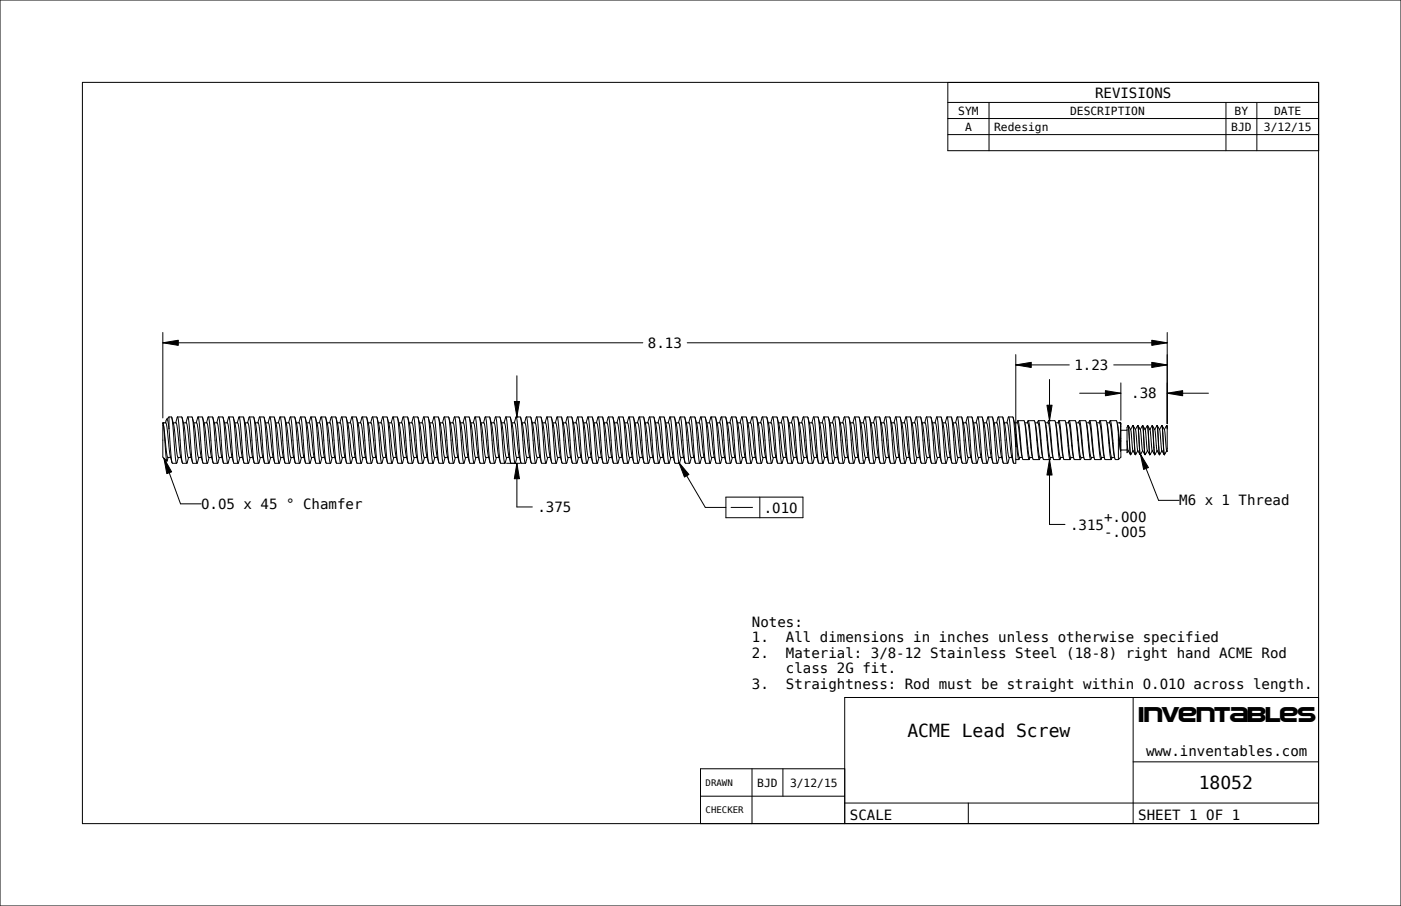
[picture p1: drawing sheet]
<svg xmlns="http://www.w3.org/2000/svg" width="432mm" height="279mm" viewBox="0 0 432 279" stroke-linecap="round" stroke-linejoin="round" font-family="sans-serif">
<g fill="none" stroke="#000" stroke-width=".31">
<path d="M0 0h431.8v279.4h-431.8zM292.1 31.6h114.3M292.1 36.6h114.3M304.8 31.6v14.9M377.9 31.6v14.9M387.4 31.6v14.9M406.4 25.4v228.6h-381v-228.6h381v21.1h-114.3v-21.1M292.1 41.5h114.3M50.2 105.7l4.7-.8v1.6zM50.2 102.5v26.4M50.2 105.7h147.9M159.3 115.9v12.7"/>
<path d="M211.8 105.7h147.9M313.1 112.5l4.7-.8v1.6zM313.1 109.4v33.5h-.7l-.1-.3M313.1 112.5h16.5M323.5 117v12.7M343.3 112.5h16.4M345.5 118.1v11.5M355 104.9l4.7 .8-4.7 .8zM355 111.7l4.7 .8-4.7 .8zM359.7 102.5v28.2M50.3 130.4h.1M50.3 130.4h.8l.2 .4 1 9.1 .7 2.7"/>
<path d="M50.3 130.4l1.1 11.8M50.3 130.4l-.1 10.6 1.2 1.2M50.4 131l1.1 9.5 .2 .6h.9M51.4 129.3l-.4 1.1M51.4 129.3a.6 .6 0 0 1 .4 .9l.3 2M52.1 128.6h.7l.2 .2M52.1 128.6v3.6M52.1 132.2l.9 10.4M52.1 128.6l-.7 .7M53 128.8l.6 2.7 1.1 9 .2 .6h.8M53 128.8l1.1 12.3 .3 1.8M53.4 130.4h.9l.2 .6 1 8.7 .7 2.9"/>
<path d="M54.7 128.6l-.5 1.8M54.7 128.6h1.3l.1 .2M54.7 128.6l.4 2 1.1 12M56.1 128.8l.7 2.8 1 9 .2 .5h.9M56.1 128.8l1.1 12 .4 2.1M56.5 130.4h.9l.2 .4 1 8.9 .7 2.9M57.9 128.6l-.6 1.8M57.9 128.6h1.3l.1 .2M57.9 128.6l.4 2.1 1 11.9M59.3 128.8l.7 2.8 1 9 .2 .5h.9M59.3 128.8l1 12 .4 2.1M59.7 130.4h.9l.2 .4 1 9 .7 2.8"/>
<path d="M61 128.6l-.5 1.8M61 128.6h1.3l.2 .2M61 128.6l.4 2.1 1.1 11.9M62.5 128.8l.6 2.8 1.1 9 .2 .5h.8M62.5 128.8l1 12 .4 2.1M62.9 130.4h.8l.2 .4 1.1 9 .7 2.8M64.2 128.6l-.5 1.8M64.2 128.6h1.3l.1 .2M64.2 128.6l.4 2.1 1.1 11.9M65.6 128.8l.7 2.9 1 8.9 .2 .5h.9M65.6 128.8l1.1 12.1 .4 2M66 130.4h.9l.2 .5 1 8.9 .7 2.8"/>
<path d="M67.4 128.6l-.6 1.8M67.4 128.6h1.2l.2 .2M67.4 128.6l.3 1.8 1.1 12.2M68.8 128.8l.7 2.9 1 9 .2 .4h.9M68.8 128.8l1 12.1 .4 2M69.2 130.4h.9l.2 .5 1 9 .7 2.7M70.5 128.6l-.5 1.8M70.5 128.6h1.3l.1 .2M70.5 128.6l.4 2.1 1.1 11.9M71.9 128.8l.7 2.9 1.1 9 .2 .4h.8M71.9 128.8l1.1 12.1 .4 2M72.4 130.4h.9l.1 .5 1.1 9 .6 2.7"/>
<path d="M73.7 128.6l-.6 1.8M73.7 128.6h1.3l.1 .2M73.7 128.6l.4 2.1 1 11.9M75.1 128.8l.7 3 1 8.7 .2 .5 .9 .1M75.1 128.8l1.1 12.1 .3 2M75.5 130.4h.9l.2 .5 1 8.7 .7 3M76.9 128.6l-.6 1.8M76.9 128.6h1.2l.2 .2M76.9 128.6l.4 2.1 1 11.9M78.3 128.8l.7 3 .9 8.7 .2 .6h.9M78.3 128.8l1 12 .4 2.1M78.7 130.4h.9l.2 .5 1 8.7 .7 3"/>
<path d="M80 128.6l-.5 1.8M80 128.6h1.3l.1 .2M80 128.6l.4 1.9 1.1 12.1M81.4 128.8l.7 3.1 1 8.6 .2 .6h.9M81.4 128.8l1.1 12 .4 2.1M81.8 130.4h1l.1 .6 1 8.7 .7 2.9M83.2 128.6l-.6 1.8M83.2 128.6h1.3l.1 .2M83.2 128.6l.4 2.1 1 11.9M84.6 128.8l.7 2.8 1 9 .2 .5h.9M84.6 128.8l1 12 .4 2.1M85 130.4h.9l.2 .4 1 8.9 .7 2.9"/>
<path d="M86.3 128.6l-.5 1.8M86.3 128.6h1.3l.2 .2M86.3 128.6l.4 2.1 1.1 11.9M87.8 128.8l.6 2.8 1.1 9 .1 .5h.9M87.8 128.8l1 12 .4 2.1M88.2 130.4h.8l.2 .4 1.1 9 .7 2.8M89.5 128.6l-.6 1.8M89.5 128.6h1.3l.1 .2M89.5 128.6l.4 2.1 1.1 11.9M90.9 128.8l.7 2.8 1 9 .2 .5h.9M90.9 128.8l1.1 11.9 .4 2.2M91.3 130.4h.9l.2 .4 1 9 .7 2.8"/>
<path d="M92.7 128.6l-.6 1.8M92.7 128.6h1.2l.2 .2M92.7 128.6l.4 2 1 12M94.1 128.8l.7 2.9 1 8.9 .2 .5h.9M94.1 128.8l1 11.9 .4 2.2M94.5 130.4h.9l.2 .4 1 9 .7 2.8M95.8 128.6l-.5 1.8M95.8 128.6h1.3l.1 .2M95.8 128.6l.4 2.1 1.1 11.9M97.2 128.8l.7 2.9 1.1 9 .2 .4h.8M97.2 128.8l1.1 11.9 .4 2.2M97.7 130.4h.8l.2 .5 1.1 9 .6 2.7"/>
<path d="M99 128.6l-.6 1.8M99 128.6h1.3l.1 .2M99 128.6l.4 2.1 1 11.9M100.4 128.8l.7 2.9 1 9 .2 .4h.9M100.4 128.8l1.1 12.2 .3 1.9M100.8 130.4h.9l.2 .5 1 9 .7 2.7M102.2 128.6l-.6 1.8M102.2 128.6h1.2l.2 .2M102.2 128.6l.3 2.1 1.1 11.9M103.6 128.8l.7 3 .9 8.7 .2 .5 .9 .1M103.6 128.8l1 12 .4 2.1M104 130.4h.9l.2 .5 .9 8.7 .8 3"/>
<path d="M105.3 128.6l-.5 1.8M105.3 128.6h1.3l.1 .2M105.3 128.6l.4 2.1 1.1 11.9M106.7 128.8l.7 3 1 8.7 .2 .6h.9M106.7 128.8l1.1 12 .4 2.1M107.1 130.4h.9l.2 .5 1 8.7 .7 3M108.5 128.6l-.6 1.8M108.5 128.6h1.3l.1 .2M108.5 128.6l.4 2.1 1 11.9M109.9 128.8l.7 3.1 1 8.6 .2 .6h.9M109.9 128.8l1 12 .4 2.1M110.3 130.4h.9l.2 .6 1 8.7 .7 2.9"/>
<path d="M111.6 128.6l-.5 1.8M111.6 128.6h1.3l.1 .2M111.6 128.6l.4 2.1 1.1 11.9M113 128.8l.7 2.8 1 9 .2 .5h.9M113 128.8l1.1 12 .4 2.1M113.5 130.4h.8l.2 .4 1.1 8.9 .7 2.9M114.8 128.6l-.6 1.8M114.8 128.6h1.3l.1 .2M114.8 128.6l.4 2.1 1.1 11.9M116.2 128.8l.7 2.8 1 9 .2 .5h.9M116.2 128.8l1.1 12 .4 2.1M116.6 130.4h.9l.2 .4 1 9 .7 2.8"/>
<path d="M118 128.6l-.6 1.8M118 128.6h1.2l.2 .2M118 128.6l.4 2 1 12M119.4 128.8l.7 2.8 1 9 .2 .5h.9M119.4 128.8l1 12 .4 2.1M119.8 130.4h.9l.2 .4 1 9 .7 2.8M121.1 128.6l-.5 1.8M121.1 128.6h1.3l.1 .2M121.1 128.6l.4 2.1 1.1 11.9M122.5 128.8l.7 2.9 1 8.9 .2 .5h.9M122.5 128.8l1.1 12 .4 2.1M123 130.4h.8l.2 .4 1.1 9 .6 2.8"/>
<path d="M124.3 128.6l-.6 1.8M124.3 128.6h1.3l.1 .2M124.3 128.6l.4 2.1 1 11.9M125.7 128.8l.7 2.9 1 9 .2 .4h.9M125.7 128.8l1.1 12.2 .3 1.9M126.1 130.4h.9l.2 .5 1 9 .7 2.7M127.5 128.6l-.6 1.8M127.5 128.6h1.2l.2 .2M127.5 128.6l.3 2.1 1.1 11.9M128.9 128.8l.7 2.9 1 9 .2 .4h.8M128.9 128.8l1 12 .4 2.1M129.3 130.4h.9l.2 .5 1 9 .7 2.7"/>
<path d="M130.6 128.6l-.5 1.8M130.6 128.6h1.3l.1 .2M130.6 128.6l.4 2.1 1.1 11.9M132 128.8l.7 3 1 8.7 .2 .5 .9 .1M132 128.8l1.1 12 .4 2.1M132.4 130.4h.9l.2 .5 1.1 9 .6 2.7M133.8 128.6l-.6 1.8M133.8 128.6h1.3l.1 .2M133.8 128.6l.4 2.1 1 11.9M135.2 128.8l.7 3 1 8.7 .2 .6h.9M135.2 128.8l1 12 .4 2.1M135.6 130.4h.9l.2 .5 1 8.7 .7 3"/>
<path d="M136.9 128.6l-.5 1.8M136.9 128.6h1.3l.1 .2M136.9 128.6l.4 2.1 1.1 11.9M138.3 128.8l.8 3 .9 8.7 .2 .6h.9M138.3 128.8l1.1 12 .4 2.1M138.8 130.4h.9l.2 .6 .9 8.7 .7 2.9M140.1 128.6l-.6 1.8M140.1 128.6h1.3l.1 .2M140.1 128.6l.4 2.1 1 11.9M141.5 128.8l.7 2.7 1 9.1 .2 .5h.9M141.5 128.8l1.1 12 .4 2.1M141.9 130.4h.9l.2 .6 1 8.7 .7 2.9"/>
<path d="M143.3 128.6l-.6 1.8M143.3 128.6h1.2l.2 .2M143.3 128.6l.4 2.1 1 11.9M144.7 128.8l.6 2.8 1.1 9 .2 .5h.9M144.7 128.8l1 12 .4 2.1M145.1 130.4h.9l.2 .4 1 8.9 .7 2.9M146.4 128.6l-.5 1.8M146.4 128.6h1.3l.1 .2M146.4 128.6l.4 2.1 1.1 11.9M147.8 128.8l.7 2.8 1 9 .2 .5h.9M147.8 128.8l1.1 12 .4 2.1M148.3 130.4h.8l.2 .4 1 9 .7 2.8"/>
<path d="M149.6 128.6l-.6 1.8M149.6 128.6h1.3l.1 .2M149.6 128.6l.4 2.1 1 11.9M151 128.8l.7 2.9 1 8.9 .2 .5h.9M151 128.8l1.1 12.1 .3 2M151.4 130.4h.9l.2 .4 1 9 .7 2.8M152.8 128.6l-.6 1.8M152.8 128.6h1.2l.2 .2M152.8 128.6l.3 2.1 1.1 11.9M154.2 128.8l.7 2.9 1 9 .2 .4h.8M154.2 128.8l1 12 .4 2.1M154.6 130.4h.9l.2 .5 1 9 .7 2.7"/>
<path d="M155.9 128.6l-.5 1.8M155.9 128.6h1.3l.1 .2M155.9 128.6l.4 2.1 1.1 11.9M157.3 128.8l.7 2.9 1 9 .2 .4h.9M157.3 128.8l1.1 12 .4 2.1 .5-1.8M157.7 130.4h.9l.2 .5 1 9 .7 2.7M158.5 123.8h1.6l-.8 4.8zM159.1 128.6l-.6 1.8M159.1 128.6h1.2l.2 .2M159.1 128.6l.4 2.1 1 11.9M159.3 128.6h.1M160.5 128.8l.7 3 1 8.7 .2 .5 .9 .1"/>
<path d="M160.5 128.8l1.1 12.3 .3 1.8M160.9 130.4h.9l.2 .5 1 9 .7 2.7M162.2 128.6l-.5 1.8M162.2 128.6h1.3l.1 .2M162.2 128.6l.4 2.1 1.1 11.9M163.6 128.8l.8 3 .9 8.7 .2 .6h.9M163.6 128.8l1.1 12.2 .4 1.9M164.1 130.4h.9l.2 .5 .9 8.7 .7 3M165.4 128.6l-.6 1.8M165.4 128.6h1.3l.1 .2M165.4 128.6l.4 2.1 1 11.9M166.8 128.8l.7 3 1 8.7 .2 .6h.9"/>
<path d="M166.8 128.8l1.1 12 .4 2.1M167.2 130.4h.9l.2 .6 1 8.7 .7 2.9M168.6 128.6l-.6 1.8M168.6 128.6h1.2l.2 .2M168.6 128.6l.4 2.1 1 11.9M170 128.8l.6 2.7 1.1 9.1 .2 .5h.9M170 128.8l1 12 .4 2.1M170.4 130.4h.9l.2 .6 1 8.7 .7 2.9M171.7 128.6l-.5 1.8M171.7 128.6h1.3l.1 .2M171.7 128.6l.4 2.1 1.1 11.9M173.1 128.8l.7 2.8 1 9 .2 .5h.9"/>
<path d="M173.1 128.8l1.1 12 .4 2.1M173.6 130.4h.8l.2 .4 1 8.9 .7 2.9M174.9 128.6l-.6 1.8M174.9 128.6h1.3l.1 .2M174.9 128.6l.4 2.1 1 11.9M176.3 128.8l.7 2.8 1 9 .2 .5h.9M176.3 128.8l1.1 12.1 .3 2M176.7 130.4h.9l.2 .4 1 9 .7 2.8M178 128.6l-.5 1.8M178 128.6h1.3l.2 .2M178 128.6l.4 2.1 1.1 11.9M179.5 128.8l.6 2.8 1.1 9 .2 .5h.8"/>
<path d="M179.5 128.8l1 12 .4 2.1M179.9 130.4h.9l.1 .4 1.1 9 .7 2.8M181.2 128.6l-.5 1.8M181.2 128.6h1.3l.1 .2M181.2 128.6l.4 2.1 1.1 11.9M182.6 128.8l.7 2.9 1 8.9 .2 .5h.9M182.6 128.8l1.1 12 .4 2.1M183 130.4h.9l.2 .5 1 8.9 .7 2.8M184.4 128.6l-.6 1.8M184.4 128.6h1.2l.2 .2M184.4 128.6l.4 2.1 1 11.9M185.8 128.8l.7 2.9 1 9 .2 .4h.9"/>
<path d="M185.8 128.8l1 12 .4 2.1M186.2 130.4h.9l.2 .5 1 9 .7 2.7M187.5 128.6l-.5 1.8M187.5 128.6h1.3l.1 .2M187.5 128.6l.4 2.1 1.1 11.9M188.9 128.8l.7 3 1 8.7 .2 .5 .9 .1M188.9 128.8l1.1 12.1 .4 2M189.4 130.4h.9l.2 .5 1 9 .6 2.7M190.7 128.6l-.6 1.8M190.7 128.6h1.3l.1 .2M190.7 128.6l.4 2.1 1 11.9M192.1 128.8l.7 3 1 8.7 .2 .5 .9 .1"/>
<path d="M192.1 128.8l1.1 11.9 .4 2.2M192.5 130.4h.9l.2 .5 1 8.7 .7 3M193.9 128.6l-.6 1.8M193.9 128.6h1.2l.2 .2M193.9 128.6l.4 2.1 1 11.9M195.3 128.8l.7 3 1 8.7 .2 .6h.8M195.3 128.8l1 11.9 .4 2.2M195.7 130.4h.9l.2 .6 1 8.7 .7 2.9M197 128.6l-.5 1.8M197 128.6h1.3l.1 .2M197 128.6l.4 2.1 1.1 11.9M198.4 128.8l.7 2.7 1 9.1 .2 .5h.9"/>
<path d="M198.4 128.8l1.1 11.9 .4 2.2M198.9 130.4h.9l.2 .6 .9 8.7 .7 2.9M200.2 128.6l-.6 1.8M200.2 128.6h1.3l.1 .2M200.2 128.6l.4 2.1 1 11.9M201.6 128.8l.7 2.8 1 9 .2 .5h.9M201.6 128.8l1.1 12.2 .3 1.9M202 130.4h.9l.2 .4 1 8.9 .7 2.9M203.3 128.6l-.5 1.8M203.3 128.6h1.3l.2 .2M203.3 128.6l.4 2.1 1.1 11.9M204.8 128.8l.6 2.8 1.1 9 .2 .5h.8"/>
<path d="M204.8 128.8l1 12 .4 2.1M205.2 130.4h.8l.2 .4 1.1 9 .7 2.8M206.5 128.6l-.5 1.8M206.5 128.6h1.3l.1 .2M206.5 128.6l.4 2.1 1.1 11.9M207.9 128.8l.7 2.8 1 9 .2 .5h.9M207.9 128.8l1.1 12 .4 2.1M208.3 130.4h.9l.2 .4 1 9 .7 2.8M209.7 128.6l-.6 1.8M209.7 128.6h1.2l.2 .2M209.7 128.6l.4 2.1 1 11.9M211.1 128.8l.7 2.9 1 8.9 .2 .5h.9"/>
<path d="M211.1 128.8l1 12 .4 2.1M211.5 130.4h.9l.2 .5 1 8.9 .7 2.8M212.8 128.6l-.5 1.8M212.8 128.6h1.3l.1 .2M212.8 128.6l.4 2.1 1.1 11.9M214.2 128.8l.7 2.9 1.1 9 .2 .4h.8M214.2 128.8l1.1 12 .4 2.1M214.7 130.4h.8l.2 .5 1.1 9 .6 2.7M216 128.6l-.6 1.8M216 128.6h1.3l.1 .2M216 128.6l.4 2.1 1 11.9M217.4 128.8l.7 3 1 8.7 .2 .5 .9 .1"/>
<path d="M217.4 128.8l1.1 12 .4 2.1M217.8 130.4h.9l.2 .5 1 9 .7 2.7M219.2 128.6l-.6 1.8M219.2 128.6h1.2l.2 .2M219.2 128.6l.4 2.1 1 11.9M220.6 128.8l.7 3 .9 8.7 .2 .5 .9 .1M220.6 128.8l1 12 .4 2.1M221 130.4h.9l.2 .5 1 8.7 .7 3M222.3 128.6l-.5 1.8M222.3 128.6h1.3l.1 .2M222.3 128.6l.4 2.1 1.1 11.9M223.7 128.8l.7 3 1 8.7 .2 .6h.9"/>
<path d="M223.7 128.8l1.1 12 .4 2.1M224.2 130.4h.9l.1 .6 1 8.7 .7 2.9M225.5 128.6l-.6 1.8M225.5 128.6h1.3l.1 .2M225.5 128.6l.4 2.1 1 11.9M226.9 128.8l.7 2.7 1 9 .2 .6h.9M226.9 128.8l1.1 12.3 .3 1.8M227.3 130.4h.9l.2 .6 1 8.7 .7 2.9M228.6 128.6l-.5 1.8M228.6 128.6h1.3l.2 .2M228.6 128.6l.4 2.1 1.1 11.9M230.1 128.8l.6 2.8 1.1 9 .1 .5h.9"/>
<path d="M230.1 128.8l1 12 .4 2.1M230.5 130.4h.8l.2 .4 1.1 8.9 .7 2.9M231.8 128.6l-.5 1.8M231.8 128.6h1.3l.1 .2M231.8 128.6l.4 2.1 1.1 11.9M233.2 128.8l.7 2.8 1 9 .2 .5h.9M233.2 128.8l1.1 12 .4 2.1M233.6 130.4h.9l.2 .4 1 9 .7 2.8M235 128.6l-.6 1.8M235 128.6h1.2l.2 .2M235 128.6l.4 2.1 1 11.9M236.4 128.8l.7 2.8 1 9 .2 .5h.9"/>
<path d="M236.4 128.8l1 12 .4 2.1M236.8 130.4h.9l.2 .4 1 9 .7 2.8M238.1 128.6l-.5 1.8M238.1 128.6h1.3l.1 .2M238.1 128.6l.4 2.1 1.1 11.9M239.5 128.8l.7 2.9 1.1 8.9 .1 .5h.9M239.5 128.8l1.1 12.2 .4 1.9M240 130.4h.8l.2 .5 1.1 8.9 .6 2.6M241.3 128.6l-.6 1.8M241.3 128.6h1.3l.1 .2M241.3 128.6l.4 2.1 1 11.7M242.7 128.8l.7 2.9 1 9 .2 .4h.9"/>
<path d="M242.7 128.8l1.1 12.1 .3 2M243.1 130.4h.9l.2 .5 1 9 .7 2.7M244.5 128.6l-.6 1.8M244.5 128.6h1.2l.2 .2M244.5 128.6l.4 2.1 1 11.9M245.9 128.8l.7 2.9 1 9 .2 .4h.8M245.9 128.8l1 12.1 .4 2M246.3 130.4h.9l.2 .5 1 9 .7 2.7M247.6 128.6l-.5 1.8M247.6 128.6h1.3l.1 .2M247.6 128.6l.4 2.1 1.1 11.9M249 128.8l.7 3 1 8.7 .2 .5 .9 .1"/>
<path d="M249 128.8l1.1 12.1 .4 2M249.4 130.4h.9l.2 .5 1 8.7 .7 3M250.8 128.6l-.6 1.8M250.8 128.6h1.3l.1 .2M250.8 128.6l.4 2.1 1 11.9M252.2 128.8l.7 3 1 8.7 .2 .6h.9M252.2 128.8l1.1 12.1 .3 2M252.6 130.4h.9l.2 .5 1 8.7 .7 3M253.9 128.6h1.3l.2 .2M253.9 128.6l-.5 1.8M253.9 128.6l.4 2.1 1.1 11.9M255.4 128.8l.7 3.1 .9 8.6 .2 .6h.9"/>
<path d="M255.4 128.8l1 12.4 .4 1.7M255.8 130.4h.9l.2 .6 .9 8.7 .8 2.9M257.1 128.6h1.3l.1 .2M257.1 128.6l-.5 1.8M257.1 128.6l.4 2.1 1.1 11.9M258.5 128.8l.7 2.8 1 9 .2 .5h.9M258.5 128.8l1.1 11.9 .4 2.2M258.9 130.4h.9l.2 .4 1 8.9 .7 2.9M260.3 128.6h1.2l.2 .2M260.3 128.6l-.6 1.8M260.3 128.6l.4 2.1 1 11.9M261.7 128.8l.7 2.8 1 9 .2 .5h.9"/>
<path d="M261.7 128.8l1 11.9 .4 2.2M262.1 130.4h.9l.2 .4 1 9 .7 2.8M263.4 128.6h1.3l.1 .2M263.4 128.6l-.5 1.8M263.4 128.6l.4 2.1 1.1 11.9M264.8 128.8l.7 2.8 1 9 .2 .5h.9M264.8 128.8l1.1 12.3 .4 1.8M265.3 130.4h.8l.2 .4 1.1 9 .6 2.8M266.6 128.6h1.3l.1 .2M266.6 128.6l-.6 1.8M266.6 128.6l.4 2.1 1 11.9M268 128.8l.7 2.9 1 8.9 .2 .5h.9"/>
<path d="M268 128.8l1.1 12.1 .3 2M268.4 130.4h.9l.2 .4 1 9 .7 2.8M269.8 128.6h1.2l.2 .2M269.8 128.6l-.6 1.8M269.8 128.6l.4 2.1 1 11.9M271.2 128.8l.7 2.9 1 9 .2 .4h.8M271.2 128.8l1 12.1 .4 2M271.6 130.4h.9l.2 .5 1 9 .7 2.7M272.9 128.6h1.3l.1 .2M272.9 128.6l-.5 1.8M272.9 128.6l.4 2.1 1.1 11.9M274.3 128.8l.7 2.9 1 9 .2 .4h.9"/>
<path d="M274.3 128.8l1.1 12.1 .4 2M274.7 130.4h.9l.2 .5 1.1 9 .6 2.7M276.1 128.6h1.3l.1 .2M276.1 128.6l-.6 1.8M276.1 128.6l.4 2.1 1 11.9M277.5 128.8l.7 3 1 8.7 .2 .5 .9 .1M277.5 128.8l1.1 12.2 .3 1.9M277.9 130.4h.9l.2 .5 1 8.7 .7 3M279.2 128.6h1.3l.2 .2M279.2 128.6l-.5 1.8M279.2 128.6l.4 2.1 1.1 11.9M280.7 128.8l.7 3 .9 8.7 .2 .6h.9"/>
<path d="M280.7 128.8l1 12 .4 2.1M281.1 130.4h.9l.2 .5 .9 8.7 .8 3M282.4 128.6h1.3l.1 .2M282.4 128.6l-.6 1.8M282.4 128.6l.4 2.1 1.1 11.9M283.8 128.8l.7 3.1 1 8.6 .2 .6h.9M283.8 128.8l1.1 12 .4 2.1M284.2 130.4h.9l.2 .6 1 8.7 .7 2.9M285.6 128.6h1.2l.2 .2M285.6 128.6l-.6 1.8M285.6 128.6l.4 2.1 1 11.9M287 128.8l.6 2.8 1.1 9 .2 .5h.9"/>
<path d="M287 128.8l1 12 .4 2.1M287.4 130.4h.9l.2 .4 1 8.9 .7 2.9M288.7 128.6h1.3l.1 .2M288.7 128.6l-.5 1.8M288.7 128.6l.4 2.1 1.1 11.9M290.1 128.8l.7 2.8 1 9 .2 .5h.9M290.1 128.8l1.1 12.2 .4 1.9M290.6 130.4h.8l.2 .4 1 9 .7 2.8M291.9 128.6h1.3l.1 .2M291.9 128.6l-.6 1.8M291.9 128.6l.4 2.1 1 11.9M293.3 128.8l.7 2.8 1 9 .2 .5h.9"/>
<path d="M293.3 128.8l1.1 12 .3 2.1M293.7 130.4h.9l.2 .4 1 9 .7 2.8M295.1 128.6h1.2l.2 .2M295.1 128.6l-.6 1.8M295.1 128.6l.3 2.1 1.1 11.9M296.5 128.8l.6 2.9 1.1 8.9 .2 .5h.8M296.5 128.8l1 12 .4 2.1M296.9 130.4h.9l.2 .4 1 9 .7 2.8M298.2 128.6h1.3l.1 .2M298.2 128.6l-.5 1.8M298.2 128.6l.4 2.1 1.1 11.9M299.6 128.8l.7 2.9 1 9 .2 .4h.9"/>
<path d="M299.6 128.8l1.1 12 .4 2.1M300 130.4h.9l.2 .5 1 9 .7 2.7M301.4 128.6h1.3l.1 .2M301.4 128.6l-.6 1.8M301.4 128.6l.4 2.1 1 11.9M302.8 128.8l.7 2.9 1 9 .2 .4h.9M302.8 128.8l1.1 12.3 .3 1.8M303.2 130.4h.9l.2 .5 1 9 .7 2.7M304.5 128.6h1.3l.1 .2M304.5 128.6l-.5 1.8M304.5 128.6l.4 2.1 1.1 11.9M305.9 128.8l.8 3 .9 8.7 .2 .5 .9 .1"/>
<path d="M305.9 128.8l1.1 12 .4 2.1M306.4 130.4h.9l.2 .5 1 9 .7 2.7M307.7 128.6h1.3l.1 .2M307.7 128.6l-.6 1.8M307.7 128.6l.4 2.1 1.1 11.9M309.1 128.8l.7 3 1 8.7 .2 .6h.9M309.1 128.8l1.1 12 .4 2.1M309.5 130.4h.9l.2 .5 1 8.7 .7 3M310.9 128.6l-.6 1.8M310.9 128.6h1.2l.2 .2M310.9 128.6l.4 2 1 12M312.3 128.8l.7 3 1 8.7 .2 .6h.9"/>
<path d="M312.3 128.8l.8 8.9M312.7 130.4h.9l.2 .6 1.2 9.7M313.1 134l.6 6.2 .3 1.5M313.7 129.7l-.2 .7M313.7 129.7l.4 1.8 1.1 9.9 .1 .3h1.9M313.7 129.7h1.9l.2 .3 1 10.1 .4 1.6M315.9 130.4h.9l.2 .6 1.1 9.7M315.9 130.7l1.2 9.9 .2 .5h.9M316.9 129.7l-.3 .7M316.9 129.7l.4 1.8 1 9.9 .2 .3h1.8M316.9 129.7h1.9l.1 .3 1 10 .4 1.7M319 130.4h.9l.2 .6 1.2 9.7"/>
<path d="M319.1 130.7l1.2 9.9 .2 .5h.9M320.1 129.7l-.3 .7M320.1 129.7h1.8l.2 .3 1 10 .4 1.7M320.1 129.7l.3 1.7 1.1 10 .1 .3h1.9M322.2 130.4h.9l.1 .4 1.3 9.9M322.3 130.7l1.2 9.9 .2 .5h.8M322.7 125h1.6l-.8 4.7zM323.2 129.7l-.2 .7M323.2 129.7h1.9l.1 .3 1.1 10 .4 1.7M323.2 129.7l.4 1.7 1 10 .2 .3h1.9M323.5 129.7h.1M325.3 130.4h.9l.2 .4 1.2 9.9"/>
<path d="M325.4 130.7l1.2 9.9 .2 .5h.9M326.4 129.7h1.8l.2 .3 1.1 10.1 .3 1.6M326.4 129.7l-.3 .7M326.4 129.7l.4 1.7 1 10 .2 .3h1.8M328.5 130.4h.9l.2 .5 1.2 9.8M328.6 130.7l1.2 10 .2 .4h.9M329.5 129.7l-.2 .7M329.5 129.7h1.9l.2 .3 1 10 .4 1.7M329.5 129.7l.4 1.7 1.1 10 .1 .3h1.9M331.7 130.4h.9l.2 .5 1.1 9.8M331.8 130.7l1.1 9.8 .2 .5 .9 .1M332.7 129.7l-.3 .7"/>
<path d="M332.7 129.7h1.9l.1 .3 1.1 10 .4 1.7M332.7 129.7l.4 1.8 1 9.9 .2 .3h1.9M332.8 121.3h12.7M334.8 130.4h.9l.2 .5 1.2 9.8M334.9 130.7l1.2 9.8 .2 .5 .9 .1M335.9 129.7l-.3 .7M335.9 129.7h1.8l.2 .3 1 10 .4 1.7M335.9 129.7l.4 1.8 1 9.9 .1 .3h1.9M338 130.4h.9l.2 .5 1.2 9.8M338.1 130.7l1.2 9.8 .1 .6h1M339 129.7l-.2 .7M339 129.7h1.9l.2 .3 1 10 .4 1.7"/>
<path d="M339 129.7l.4 1.8 1.1 9.9 .1 .3h1.9M340.7 120.5l4.8 .8-4.8 .8zM341.2 130.4h.9l.2 .6 1.1 9.7M341.2 130.7l1.2 9.8 .2 .5 .9 .1M342.2 129.7l-.3 .7M342.2 129.7l1.9 .1 .6 4.2M342.2 129.7l.4 1.8 1 9.7 .1 .5h1M344.3 130.4h.9M344.4 130.7l1 8.4M344.7 134l.7 5.1M344.7 134v7.7M345.1 130.4l.1-.1 .2 .4"/>
<path d="M345.2 130.4h.1M345.2 130.4l.2 .3M345.3 130.3l.2 .2v10.5l-.8 .7M345.4 130.7v8.4M345.5 132.7h1.9M345.5 138.8h1.9M347.4 136l.3 3M347.7 131.2l-.3 .6v7.8l.3-.6M347.7 131.2h.1M347.7 131.2v.1M347.7 139l.7 1.2M347.7 131.3l.6 8.4"/>
<path d="M347.8 131.2l.7 1.3M347.8 131.2l.6 8.5M348.3 139.7l.1 .5M348.4 139.7l.1 .5M348.5 132.5l.7 6.5M349.2 131.2l-.7 1.3M349.2 131.2h.1M349.2 139l-.7 1.2M349.2 139l.7 1.2M349.2 131.3l.1 .6M349.2 131.2l.7 1.3M349.2 131.2l.2 .7"/>
<path d="M349.3 131.9l.5 7.6M349.4 131.9l.4 7.6M349.8 139.5l.1 .5M349.8 139.5l.1 .4M349.9 132.5l.8 6.5M350.6 131.2l-.7 1.3M350.7 131.2h.1M350.7 131.2v.1M350.7 139l-.7 1.2-.1-.2M350.7 139l.7 1.2M350.7 131.3l.1 .6M350.7 131.2l.7 1.3"/>
<path d="M350.7 131.2l.1 .7M350.8 131.9l.5 7.6M351.3 139.5v.4M351.3 139.5l.1 .4M351.3 139.9v.1M351.4 132.5l.8 6.5M352.1 131.2l-.7 1.3M352.1 131.2h.1M352.2 131.2v.1M352.2 139l-.7 1.2M352.2 139l.7 1.2M352.2 131.3l.6 8.6"/>
<path d="M352.2 131.2h.1M352.2 131.2l.7 1.3M352.2 131.2l.6 8.7M352.8 139.9l.1 .3M352.9 132.5l.8 6.5M353.6 131.2l-.7 1.3M353.7 139l-.7 1.2M353.7 139l.7 1.2M353.7 131.3l.5 8.2M353.7 131.2h.1M353.7 131.2l.7 1.3M353.7 131.2l.6 8.3"/>
<path d="M354.2 139.5l.2 .7M354.3 139.5l.1 .7M354.4 132.5l.7 6.5M355.1 131.2l-.7 1.3M355.1 131.2v.1M355.1 139l-.7 1.2M355.1 139l.7 1.2M355.1 131.3l.7 8.9M355.2 131.2h.1M355.2 131.2l.7 1.3M355.2 131.2l.7 9M355.9 132.5l.7 6.5"/>
<path d="M356.6 131.2l-.7 1.3M356.6 131.2h.1M356.6 139l-.7 1.2M356.6 139l.7 1.2M356.6 131.2l.7 8.8M356.7 131.2h.1M356.7 131.2l.7 1.3M356.7 131.2l.6 8.7M357.3 140v.2M357.3 139.9l.1 .3M357.4 132.5l.7 6.5M358.1 139l-.7 1.2"/>
<path d="M358.1 139l.7 1.2M358.1 131.3l.7 8.6M358.1 131.2l-.7 1.3M358.1 131.2h.1M358.2 131.2l.7 1.3M358.2 131.2l.6 8.7M358.8 139.9v.3M358.8 139.9l.1 .3M358.9 132.5l.7 6.5M359.6 131.2l-.7 1.3M359.6 131.2h.1M359.6 139l-.7 1.2"/>
<path d="M359.6 131.3l.1 .9M359.6 131.2l.1 .6M359.7 121.3l4.8-.8v1.6zM359.7 131.7v7.5l-.1-.2M359.7 131.4v.1M359.7 121.3h12.7M51.8 141.1l-.4 1.1M53 142.6l.1 .3h1.3M55 141.1l-.6 1.8M56.2 142.6l.1 .3h1.3M58.1 141.1l-.5 1.8M59.3 142.6l.2 .3h1.2"/>
<path d="M61.3 141.1l-.6 1.8M62.5 142.6l.1 .3h1.3M64.5 141.1l-.6 1.8M65.7 142.6l.1 .3h1.3M67.6 141.1l-.5 1.8M68.8 142.6l.1 .3h1.3M70.8 141.1l-.6 1.8M72 142.6l.1 .3h1.3M73.9 141.1l-.5 1.8M75.1 142.6l.2 .3h1.2M77.1 141.1l-.6 1.8M78.3 142.6l.1 .3h1.3"/>
<path d="M80.3 141.1l-.6 1.8M81.5 142.6l.1 .3h1.3M83.4 141.1l-.5 1.8M84.6 142.6l.2 .3h1.2M86.6 141.1l-.6 1.8M87.8 142.6l.1 .3h1.3M89.8 141.1l-.6 1.8M91 142.6l.1 .3h1.3M92.9 141.1l-.5 1.8M94.1 142.6l.1 .3h1.3M96.1 141.1l-.6 1.8M97.3 142.6l.1 .3h1.3"/>
<path d="M99.2 141.1l-.5 1.8M100.4 142.6l.2 .3h1.2M102.4 141.1l-.6 1.8M103.6 142.6l.1 .3h1.3M105.6 141.1l-.6 1.8M106.8 142.6l.1 .3h1.3M108.7 141.1l-.5 1.8M109.9 142.6l.2 .3h1.2M111.9 141.1l-.6 1.8M113.1 142.6l.1 .3h1.3M115.1 141.1l-.6 1.8M116.3 142.6l.1 .3h1.3"/>
<path d="M118.2 141.1l-.5 1.8M119.4 142.6l.1 .3h1.3M121.4 141.1l-.6 1.8M122.6 142.6l.1 .3h1.3M124.5 141.1l-.5 1.8M125.7 142.6l.2 .3h1.2M127.7 141.1l-.6 1.8M128.9 142.6l.1 .3h1.3M130.9 141.1l-.6 1.8M132.1 142.6l.1 .3h1.3M134 141.1l-.5 1.8M135.2 142.6l.2 .3h1.2"/>
<path d="M137.2 141.1l-.6 1.8M138.4 142.6l.1 .3h1.3M140.3 141.1l-.5 1.8M141.5 142.6l.2 .3h1.3M143.5 141.1l-.5 1.8M144.7 142.6l.1 .3h1.3M146.7 141.1l-.6 1.8M147.9 142.6l.1 .3h1.3M149.8 141.1l-.5 1.8M151 142.6l.2 .3h1.2M153 141.1l-.6 1.8M154.2 142.6l.1 .3h1.3"/>
<path d="M156.1 142.9h4.3M156.2 141.1l-.6 1.8M157.4 142.6l.1 .3M159.3 142.9l.8 4.7h-1.6zM159.3 142.9v13.4h4.8M160.5 142.6l.2 .3h1.2M162.5 141.1l-.6 1.8M163.7 142.6l.1 .3h1.3M165.6 141.1l-.5 1.8M166.8 142.6l.2 .3h1.3M168.8 141.1l-.5 1.8M170 142.6l.1 .3h1.3"/>
<path d="M172 141.1l-.6 1.8M173.2 142.6l.1 .3h1.3M175.1 141.1l-.5 1.8M176.3 142.6l.2 .3h1.2M178.3 141.1l-.6 1.8M179.5 142.6l.1 .3h1.3M181.5 141.1l-.6 1.8M182.7 142.6l.1 .3h1.3M184.6 141.1l-.5 1.8M185.8 142.6l.2 .3h1.2M187.8 141.1l-.6 1.8M189 142.6l.1 .3h1.3"/>
<path d="M190.9 141.1l-.5 1.8M192.1 142.6l.2 .3h1.3M194.1 141.1l-.5 1.8M195.3 142.6l.1 .3h1.3M197.3 141.1l-.6 1.8M198.5 142.6l.1 .3h1.3M200.4 141.1l-.5 1.8M201.6 142.6l.2 .3h1.2M203 142.9h.1M203.2 142.7l-.2 .2M203.2 142.6v.1M203.6 141.1l-.4 1.5"/>
<path d="M204.8 142.6l.1 .3h1.3M206.8 141.1l-.6 1.8M208 142.6l.1 .3h1.3M209.9 141.1l-.5 1.8M211.1 142.6l.2 .3h1.2M213.1 141.1l-.6 1.8M214.3 142.6l.1 .3h1.3M216.2 141.1l-.5 1.8M217.4 142.6l.2 .3h1.3M219.4 141.1l-.5 1.8M220.6 142.6l.1 .3h1.3M222.6 141.1l-.6 1.8"/>
<path d="M223.8 142.6l.1 .3h1.3M225.7 141.1l-.5 1.8M226.9 142.6l.2 .3h1.2M228.3 142.9h.1M228.9 141.1l-.6 1.8M230.1 142.6l.1 .3M230.2 142.9h.1M230.2 142.9h1.3M232.1 141.1l-.6 1.8M233.3 142.6l.1 .3h1.3M235.2 141.1l-.5 1.8M236.4 142.6l.2 .3h1.2"/>
<path d="M238.4 141.1l-.6 1.8M239.6 142.6l.1 .3h1.3M241.5 141.1l-.5 1.8M242.7 142.4l.2 .5h1.3M244.7 141.1l-.6 1.8M245.9 142.6l.1 .3h1.3M247.9 141.1l-.6 1.8M249.1 142.6l.1 .3h1.3M251 141.1l-.5 1.8M252.2 142.6l.2 .3h1.2M254.2 141.1l-.6 1.8M255.4 142.6l.1 .3h1.3"/>
<path d="M257.4 141.1l-.6 1.8M258.6 142.6l.1 .3h1.3M260.5 141.1l-.5 1.8M261.7 142.6l.2 .3h1.2M263.7 141.1l-.6 1.8M264.9 142.6l.1 .3h1.3M266.8 141.1l-.5 1.8M268 142.6l.2 .3h1.2M270 141.1l-.6 1.8M271.2 142.6l.1 .3h1.3M273.2 141.1l-.6 1.8M274.4 142.6l.1 .3h1.3"/>
<path d="M276.3 141.1l-.5 1.8M277.5 142.6l.2 .3h1.2M279.5 141.1l-.6 1.8M280.7 142.6l.1 .3h1.3M282.7 141.1l-.6 1.8M283.9 142.6l.1 .3h1.3M285.8 141.1l-.5 1.8M287 142.6l.1 .3h1.3M289 141.1l-.6 1.8M290.2 142.6l.1 .3h1.3M292.1 141.1l-.5 1.8M293.3 142.6l.2 .3h1.2"/>
<path d="M295.3 141.1l-.6 1.8M296.5 142.6l.1 .3h1.3M298.5 141.1l-.6 1.8M299.7 142.6l.1 .3h1.3M301.6 141.1l-.5 1.8M302.8 142.6l.2 .3h1.2M304.8 141.1l-.6 1.8M306 142.6l.1 .3h1.3M308 141.1l-.6 1.8M309.2 142.6l.1 .3h1.3M311.1 141.1l-.5 1.8M313.1 141.7h.9"/>
<path d="M314.3 141.1l-.3 .6M317.4 141.1l-.2 .6M320.6 141.1l-.3 .6M323.5 141.7l.8 4.8h-1.6zM323.5 141.7h.1M323.5 141.7v20h4.7M323.8 141.1l-.3 .6M326.9 141.1l-.2 .6M330.1 141.1l-.3 .6M333.2 141.1l-.2 .6M336.4 141.1l-.2 .6M339.6 141.1l-.3 .6"/>
<path d="M342.7 141.1l-.2 .6M348.4 140.2h.1M349.9 140v.2M349.9 140.2h.1M351.3 140l.1 .2M351.4 140l.1 .2M351.4 140.2h.1M352.9 140.2h.1M354.4 140.2h.1M355.8 140.2h.1M355.9 140.2h.1M357.4 140.2h.1"/>
<path d="M358.8 140.2h.1M349.2 215.1v38.9M406.4 215.1h-146.1l.1 38.9M231.8 237.1v16.9M241.3 237.1v8.4M260.4 237.1h-44.5v16.9M349.2 234.9h57.2M215.9 245.5h44.5M260.3 247.6h146.1M298.4 247.6v6.4"/>
</g>
<path d="M50.2 105.7l4.7-.8v1.6zM313.1 112.5l4.7-.8v1.6zM355 104.9l4.7 .8-4.7 .8zM355 111.7l4.7 .8-4.7 .8zM158.5 123.8h1.6l-.8 4.8zM322.7 125h1.6l-.8 4.7zM340.7 120.5l4.8 .8-4.8 .8zM359.7 121.3l4.8-.8v1.6zM159.3 142.9l.8 4.7h-1.6zM323.5 141.7l.8 4.8h-1.6z" fill="#000"/>
<!-- layer: BALLOONS -->
<path d="M50.5 141.3l2.4 4.2-1.5 .6zM209.2 142.6l3.1 3.7-1.3 .8zM351.5 140l2.5 4.2-1.5 .6z" fill="#000"/>
<path d="M50.5 141.3l2.4 4.2-1.5 .6zM50.5 141.3l5.1 14.1h6.4M209.2 142.6l3.1 3.7-1.3 .8zM209.2 142.6l8.2 13.9h6.3M223.7 153.3h23.8v6.4h-23.8zM225.3 156.5h6.6M234.2 153.3v6.4M351.5 140l2.5 4.2-1.5 .6zM351.5 140l5.6 14.3h6.3" fill="none" stroke="#000" stroke-width=".31"/>
<text font-size="6.9" x="350.8" y="222.6">Inventables</text>
<g font-size="5.6">
<text x="279.7" y="227.3">ACME Lead Screw</text>
<text x="369.4" y="243.3">18052</text>
</g>
<g font-size="4.3">
<text x="337.5" y="30.1">REVISIONS</text>
<text x="199.7" y="107.3">8.13</text>
<text x="331.2" y="114.1">1.23</text>
<text x="348.7" y="122.9">.38</text>
<text x="363.4" y="155.9">M6 x 1 Thread</text>
<text x="62" y="157">0.05 x 45 ° Chamfer</text>
<text x="165.7" y="157.9">.375</text>
<text x="235.4" y="158.1">.010</text>
<text x="340.3" y="160.9">+.000</text>
<text x="329.8" y="163.3">.315</text>
<text x="340.3" y="165.7">-.005</text>
<text x="231.7" y="193.3">Notes:</text>
<text x="231.7" y="198.1">1.</text>
<text x="231.7" y="202.8">2.</text>
<text x="242.2" y="198.1">All dimensions in inches unless otherwise specified</text>
<text x="242.2" y="202.8">Material: 3/8-12 Stainless Steel (18-8) right hand ACME Rod</text>
<text x="242.2" y="207.6">class 2G fit.</text>
<text x="231.7" y="212.3">3.</text>
<text x="242.2" y="212.3">Straightness: Rod must be straight within 0.010 across length.</text>
<text x="353.2" y="233.3">www.inventables.com</text>
<text x="261.9" y="252.8">SCALE</text>
<text x="350.8" y="252.8">SHEET 1 OF 1</text>
</g>
<g font-size="3.5">
<text x="295.3" y="35.3">SYM</text>
<text x="329.8" y="35.3">DESCRIPTION</text>
<text x="380.5" y="35.3">BY</text>
<text x="392.7" y="35.3">DATE</text>
<text x="297.4" y="40.3">A</text>
<text x="306.4" y="40.3">Redesign</text>
<text x="379.5" y="40.3">BJD</text>
<text x="389.6" y="40.3">3/12/15</text>
<text x="233.4" y="242.6">BJD</text>
<text x="243.5" y="242.6">3/12/15</text>
</g>
<g font-size="2.8">
<text x="217.5" y="242.3">DRAWN</text>
<text x="217.5" y="250.8">CHECKER</text>
</g>
</svg>
